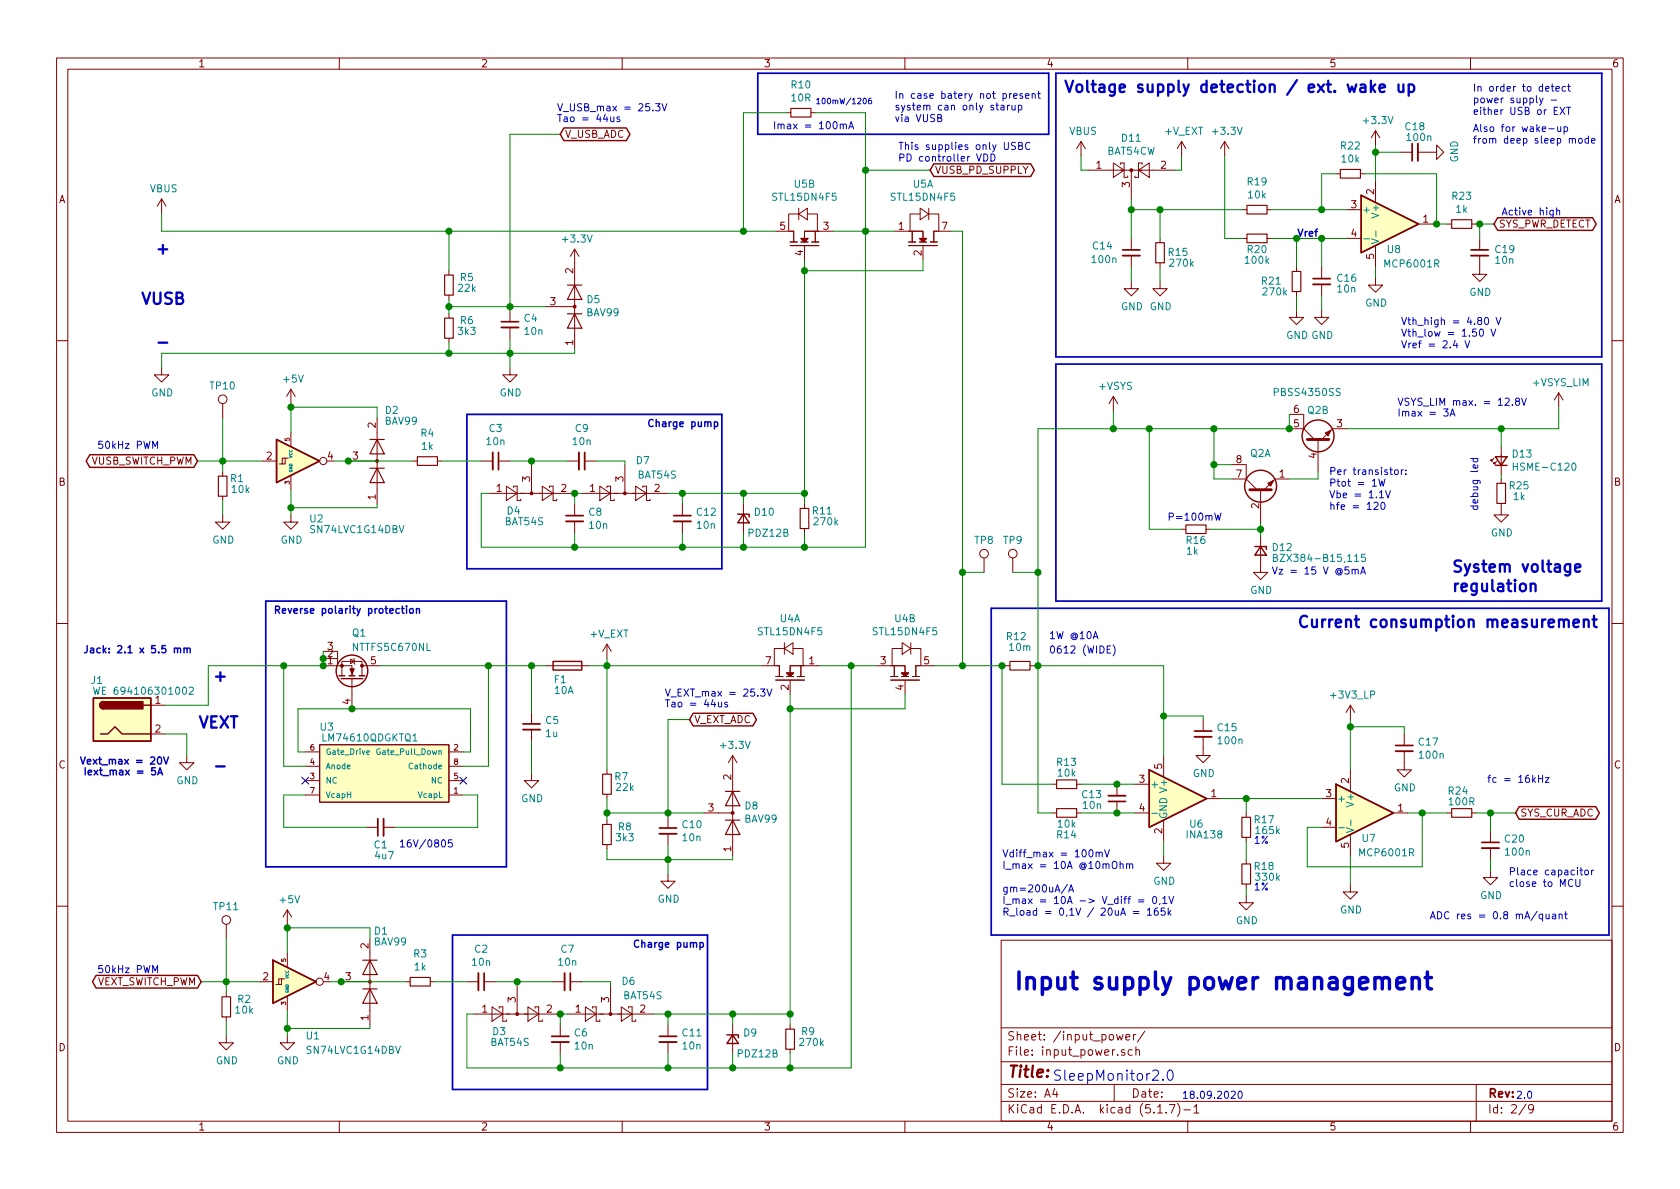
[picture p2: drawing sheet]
<svg xmlns="http://www.w3.org/2000/svg" width="297mm" height="210mm" viewBox="0 0 297 210" stroke-linecap="round" stroke-linejoin="round" font-family="sans-serif">
<g fill="none" stroke="#840000" stroke-width=".18">
<path d="M10 10.3h277v189.9h-277zM12 12.2h273v186.1h-273zM60 10.3v1.9M110 10.3v1.9M139.1 19.9h.7M143.4 19.9h.7M160 10.3v1.9M210 10.3v1.9M260 10.3v1.9M28.6 35.2l-.8 1.2M28.6 35.2v2.5M28.6 35.2l.7 1.2"/>
<path d="M141.2 37.8h-1.8v3.1M141.2 37.8l1.5-1v2.1zM141.2 36.8v2.1M142.7 37.8h1.8v3.1M162.7 37.8h-1.8v3.1M162.7 36.8l1.5 1-1.5 1.1zM164.2 37.8h1.8v3.1M164.2 36.8v2.1M191.1 25l-.7 1.3M191.1 25v2.6M191.1 25l.8 1.3M192.4 30.1h15.2"/>
<path d="M196.8 28.8l2 1.3-2 1.3zM198.1 29.1v-.3h.7v2.6h.6v-.3M200 30.1v5.1M201.3 30.1l1.9-1.3v2.6zM201.9 29.1v-.3h-.6v2.6h-.6v-.3M208.9 25l-.7 1.3M208.9 25v2.6M208.9 25l.8 1.3M216.5 25l-.7 1.3M216.5 25v2.6M216.5 25l.8 1.3M219.7 37.1h.8"/>
<path d="M224 37.1h.8M236.2 30.7h.8M238.1 37.1h2.6M240.5 30.7h.8M243.2 23.1v2.5M243.2 32v3.8M243.2 23.1l-.8 1.3M243.2 23.1l.8 1.3M247.6 26.9h2.1M250.7 26.9h3.3v-1.3l1.3 1.3-1.3 1.3v-1.3M250.8 39.6h2.6M255.9 39.6h.8"/>
<path d="M260.2 39.6h.8M79.4 47.9v.7M79.4 52.2v.8M79.4 55.5v.8M79.4 59.8v.8M90.2 54.9v2M90.2 57.9v2M96.5 54.2h5.1M101.6 44.1l-.8 1.2M101.6 44.1v17.7M101.6 44.1l.8 1.2M137.2 40.9h2.4"/>
<path d="M139.7 43.4h5.1M139.7 42.8h1.3M139.7 40.9h.6v1.9M141.6 42.8h1.3M142.2 43.5v2.5M143.5 42.8h1.3M144.1 40.9v1.9M144.8 40.9h-2.6v1.9M144.8 40.9h2.5M158.1 40.9h2.5M160.7 40.9h2.5v1.9M160.7 43.4h5"/>
<path d="M160.7 42.8h1.2M161.3 40.9v1.9M162.6 42.8h1.2M163.2 43.5v2.5M164.5 42.8h1.2M165.7 40.9h-.6v1.9M165.8 40.9h2.5M200 49.8v1.2h1.3l-1.3 1.3-1.2-1.3h1.2M200 42.2v2M200 45.2v2M205.1 49.8v1.2h1.3l-1.3 1.3-1.3-1.3h1.3M205.1 42.2v.7"/>
<path d="M205.1 46.5v.7M219.7 42.2h.8M224 42.2h.8M229.2 54.9v1.2h1.3l-1.3 1.3-1.2-1.3h1.2M229.2 47.2v.8M229.2 51.6v.7M233.7 54.9v1.2h1.2l-1.2 1.3-1.3-1.3h1.3M233.7 47.2v2.1M233.7 50.3v2M238.1 42.2h2.6M243.2 49.1v1.3h1.3l-1.3 1.3-1.3-1.3h1.3M243.2 43.4v3.8"/>
<path d="M261.6 45.2v3.3h1.3l-1.3 1.3-1.3-1.3h1.3M261.6 42.2v2M10 60.2h2M28.6 65v1.3h1.2l-1.2 1.3-1.3-1.3h1.3M39.4 71.4v2.5M51.4 68.8v2.6M51.4 76.4v2.6M51.4 68.8l-.7 1.3M51.4 68.8l.8 1.3M66.7 73.9v15.2M90.2 65v1.3h1.2l-1.2 1.3-1.3-1.3h1.3M196.8 70.1l-.7 1.3"/>
<path d="M196.8 70.1v2.5M196.8 70.1l.8 1.3M228 73.3h2.5v2.5M228 75.8h2.5M230.5 75.8l1.9 1.9M233 77.7v5.7M238.1 75.8h-2.5l-1.9 1.9M265.4 79v5.1M275.6 69.5l-.8 1.2M275.6 69.5v2.5M275.6 69.5l.8 1.2M285 60.2h2"/>
<path d="M39.4 91.1v1.2h1.2l-1.2 1.3-1.3-1.3h1.3M39.4 83.4v.8M39.4 87.8v.7M46.4 81.5h2.5M49.4 82h1v-1h-.5v1M50.4 81h.5M51.4 91.1v1.2h1.3l-1.3 1.3-1.2-1.3h1.2M51.4 84.1v2.5M61.6 81.5h5.1M73 81.5h.8M77.3 81.5h.8M85.1 81.5h2"/>
<path d="M86.4 87.2h15.2M88.1 81.5h2.1M89.5 86l1.9 1.2-1.9 1.3zM90.8 86.2v-.2h.6v2.5h.7v-.2M94 82.2v5M95.9 86l1.9 1.2-1.9 1.3zM97.2 86.2v-.2h.6v2.5h.6v-.2M100.3 81.5h2.1M101.6 89.1v2.1M101.6 92.2v2M102.9 87.2h15.2M103.4 81.5h2"/>
<path d="M106 86l1.9 1.2-1.9 1.3zM107.3 86.2v-.2h.6v2.5h.7v-.2M110.5 82.2v5M112.4 86l1.9 1.2-1.9 1.3zM113.7 86.2v-.2h.6v2.5h.6v-.2M120.6 89.1v2.1M120.6 92.2v2M131.4 89.1v5.1M142.2 89.1v.8M142.2 93.5v.7M174 98.7v2.5M179.1 98.7v2.5"/>
<path d="M208.9 93.6h.8M213.2 93.6h.8M217.8 82.2h2.5v2.5M217.8 84.7h2.5M220.3 84.7l1.9 1.9M222.9 94.9v6.3h1.3l-1.3 1.3-1.3-1.3h1.3M222.9 86.6v5.7M228 84.7h-2.6l-1.9 1.9M264.2 81l-.5 .5v-.2v.2h.2M264.7 81.5l-.5 .5v-.2v.2h.2M265.4 89v2.1h1.3l-1.3 1.2-1.2-1.2h1.2M265.4 84.7v.8"/>
<path d="M10 110.3h2M57.1 117.7h2.6M57.1 115.2h2.6v2.5M57.1 116.5h2.6M59.7 117.7h2.5v1.8M60.5 119.5v-2.5h3.5v2.5M62 116.6l.6 .4-.6 .3zM62.5 116.5l.1 .1v.7l.2 .2M64 117.7h3.3M96.5 117.7h7.6M107.3 113.9l-.7 1.3M107.3 113.9v2.6"/>
<path d="M107.3 113.9l.8 1.3M134.6 117.7h2.5M137.2 119.6h1.2M137.2 117.7h.6v1.9M138.7 114.7h-1.8v3M138.7 114.7l1.5-1v2zM138.7 113.7v2M139.1 119.6h1.2M140.2 114.7h1.8v3M141 119.6h1.2M141.6 117.7v1.9M142.2 117.7h-2.5v1.9"/>
<path d="M142.3 117.7h2.5M154.9 117.7h2.5M157.5 117.7h2.5v1.9M157.5 119.6h1.2M158.1 117.7v1.9M159.4 119.6h1.3M159.5 114.7h-1.8v3M159.5 113.7l1.5 1-1.5 1zM161 114.7h1.8v3M161 113.7v2M161.3 119.6h1.3M162.6 117.7h-.7v1.9"/>
<path d="M162.6 117.7h2.5M177.8 117.7h.8M182.1 117.7h.8M285 110.3h2M26.7 124.7h2.5M26.7 129.8h2.5M33 133.6v1.3h1.3l-1.3 1.2-1.3-1.2h1.3M54 133h2.5M54 138h2.5M54 135.5h2.5M56.5 131.7h22.9v10.2h-22.9zM62.2 120v5.3"/>
<path d="M79.4 133h2.5M79.4 138h2.5M79.4 135.5h2.5M94 136.8v1.2h1.2l-1.2 1.3-1.3-1.3h1.3M94 126v2M94 129v2.1M107.3 136.1v.8M129.5 133.6v17.8M129.5 133.6l-.7 1.3M129.5 133.6l.8 1.3M137.2 120.3h5M139.7 120.3v2.5"/>
<path d="M157.5 120.3h5.1M160 120.3v2.5M186.1 138.7h.7M190.4 138.7h.7M197.5 138.7v2M200.7 138.7h2.5M205.7 133.6v3.8M212.7 130.3v3.3h1.3l-1.3 1.3-1.2-1.3h1.2M212.7 127.2v2.1M238.8 124.7v2.5M238.8 136.1v3.8M238.8 124.7l-.8 1.3"/>
<path d="M238.8 124.7l.7 1.3M248.3 132.8v3.3h1.3l-1.3 1.3-1.3-1.3h1.3M248.3 129.8v2M54 140.6h2.5M64.8 146.3h2M67.8 146.3h2M79.4 140.6h2.5M107.3 140.5v.7M107.3 145v.8M107.3 149.3v.8M118.1 154.6v1.2h1.3l-1.3 1.3-1.3-1.3h1.3M118.1 144.4v2"/>
<path d="M118.1 147.4v2.1M124.5 143.8h5M186.1 143.8h.7M190.4 143.8h.7M197.5 141.7v2.1M200.7 143.8h2.5M205.7 151.4v1.2h1.3l-1.3 1.3-1.2-1.3h1.2M205.7 145v3.8M213.4 141.2h2.5M220.3 158.4v1.2h1.3l-1.3 1.3-1.2-1.3h1.2M220.3 143.8v.7M220.3 148.1v.7"/>
<path d="M220.3 152v.8M220.3 156.3v.8M233.7 146.3h2.5M233.7 141.2h2.5M238.8 156.5v1.2h1.2l-1.2 1.3-1.3-1.3h1.3M238.8 147.6v3.8M246.4 143.8h2.5M255.9 143.8h.8M260.2 143.8h.8M263.5 153.9v1.3h1.3l-1.3 1.3-1.2-1.3h1.2M263.5 146.9v2.1M263.5 150v2"/>
<path d="M10 160.2h2M40 163.4v2.6M40 175.5v.8M40 179.8v.8M45.7 173.6h2.6M48.8 174.1h1v-1h-.5v1M49.8 173.1h.5M50.8 160.9l-.8 1.3M50.8 160.9v2.5M50.8 168.5v2.6M50.8 176.1v2.6M50.8 160.9l.8 1.3"/>
<path d="M60.3 173.6h5.1M65.4 166v15.2M71.8 173.6h.7M76.1 173.6h.7M82.5 173.6h2.1M83.8 179.3h15.3M85.6 173.6h2M87 178l1.9 1.3-1.9 1.3zM88.3 178.3v-.3h.6v2.6h.6v-.3M91.4 174.2v5.1M93.3 178l1.9 1.3-1.9 1.3zM94.6 178.3v-.3h.6v2.6h.7v-.3"/>
<path d="M97.8 173.6h2M100.3 179.3h15.3M100.8 173.6h2.1M103.5 178l1.9 1.3-1.9 1.3zM104.8 178.3v-.3h.6v2.6h.6v-.3M107.9 174.2v5.1M109.9 178l1.9 1.3-1.9 1.3zM111.1 178.3v-.3h.7v2.6h.6v-.3M177 166.3h108v32h-108zM285 160.2h2M40 183.1v1.3h1.3l-1.3 1.3-1.3-1.3h1.3M50.8 183.1v1.3h1.3l-1.3 1.3-1.3-1.3h1.3"/>
<path d="M60 198.3v1.9M99.1 181.2v2.1M99.1 184.3v2M110 198.3v1.9M118.1 181.2v2.1M118.1 184.3v2M129.5 181.2v5.1M139.7 181.2v.8M139.7 185.5v.8M160 198.3v1.9M177 194.8h108M177 191.8h108"/>
<path d="M177 187.8h108M177 181.8h108M186.5 192.5l-.4 1h1M186.8 193v1M197 191.8v3M197.4 182.9l.3 1 .3-.7 .3 .7 .3-1M198.8 185.7l-.3-.1-.2 .2v.2l.5 .2v.3h-.5M199.1 183.4l.7-.1-.1-.3-.4-.1-.2 .2v.7h.6M200.2 185.7l-.4-.1-.3 .3v.6l.3 .1 .4-.1M200.4 182.9v1M200.8 185.7l.2-.1 .4 .1 .1 .9M200.8 182.9l-.4 .3"/>
<path d="M200.8 185.1v1.5M202.4 182.3l-1.3 2M204.7 196.8h.8M206.2 196.7v.1M206.8 195.3h.9l-.6 1.5M208.2 195.1a1.71 1.71 0 0 1 0 2.3M209.3 196.3h1.2M210 198.3v1.9M211.1 195.8l.4-.5v1.5M211.1 196.8h.9M260 198.3v1.9M261 191.8v6.5"/>
<path d="M269.8 195.2l-1.2 2M271.1 196l-.3 .3-.4-.1-.1-.2v-.4l.1-.2 .4-.1 .2 .2a1.19 1.19 0 0 1-.2 1.2l-.4 .1"/>
<circle cx="39.4" cy="70.6" r=".76"/>
<circle cx="57.1" cy="81.5" r=".63"/>
<circle cx="174" cy="97.9" r=".76"/>
<circle cx="179.1" cy="97.9" r=".76"/>
<circle cx="40" cy="162.7" r=".76"/>
<circle cx="56.5" cy="173.6" r=".63"/>
</g>
<g fill="#ffffc2" stroke="#ffffc2" stroke-width=".18">
<path d="M240.7 34.5l10.1 5.1-10.1 5.1z"/>
<path d="M48.9 77.7l7.6 3.8-7.6 3.8z"/>
<path d="M16.5 123.4h10.2v7.7h-10.2z"/>
<path d="M236.2 138.7l10.2 5.1-10.2 5z"/>
<path d="M203.2 136.1l10.2 5.1-10.2 5.1z"/>
<path d="M48.3 169.8l7.6 3.8-7.6 3.8z"/>
<path d="M56.5 131.7h22.9v10.2h-22.9z"/>
</g>
<g fill="none" stroke="#840000" stroke-width=".25">
<path d="M99.7 22.6h11l.7 1.1-.7 1.2h-11l-.6-1.2zM165.1 29h17.1l.7 1.1-.7 1.1h-17.1l-.6-1.1zM240.7 34.5l10.1 5.1-10.1 5.1zM264.8 38.5h16.8l.6 1.1-.6 1.1h-16.8l-.6-1.1zM48.9 77.7l7.6 3.8-7.6 3.8zM15.9 80.4h18.4l.6 1.1-.6 1.1h-18.4l-.7-1.1zM130.4 90.9h2.1v.5M131.4 90.9l1.1 1.6h-2.1zM221.9 96.6h2v.5M222.9 96.6l1 1.6h-2zM264.4 80.8h2l-1 1.5zM264.4 82.3h2"/>
<path d="M59.9 119.5h1.1M61.7 119.5h1M63.5 119.5h1M97.8 117h5.1v1.5h-5.1zM16.5 123.4h10.2v7.7h-10.2zM17.8 129.8h1.2l1.3-1.3 1.3 1.3h5.1M18.3 124.1a.63 .63 0 0 0-.6 .6 .63 .63 0 0 0 .6 .6M25.4 124.7h1.3M60.3 120h3.8M122.6 126.1h10.5l.7 1.1-.7 1.2h-10.5l-.7-1.2zM203.2 136.1l10.2 5.1-10.2 5.1zM236.2 138.7l10.2 5.1-10.2 5z"/>
<path d="M268.6 142.6h13.5l.7 1.2-.7 1.1h-13.5l-.6-1.1zM17 172.5h17.9l.7 1.1-.7 1.1h-17.9l-.6-1.1zM48.3 169.8l7.6 3.8-7.6 3.8zM128.5 183h2.1v.5M129.5 183l1.1 1.5h-2.1z"/>
<circle cx="233" cy="77.1" r="2.82"/>
<circle cx="222.9" cy="86" r="2.82"/>
<circle cx="62.2" cy="118.6" r="2.79"/>
</g>
<g fill="none" stroke="#008484" stroke-width=".18">
<path d="M241.1 42.2h1M242.5 42.2l1.3 .5-1.3 .4M243.3 40.9v.9M225.1 98.6h.6l.1-.2v-.3l-.7-.1v1.3h.6l.1-.1 .1-.3-.3-.3M241.4 98h-.6l-.1 .6 .2-.1 .5 .1v.6l-.2 .1-.5-.1M267.6 81.9v1.3M267.6 82.5h.7M278 82l.2-.1a.67 .67 0 0 1 .5 .6 .67 .67 0 0 1-.5 .7l-.2-.3-.1-.2zM16.5 121.5l.3 1.3 .3-.9 .2 .9 .3-1.3M33.5 121.6l.4-.1 .2 .1 .1 .3-.1 .2-.7 .7h.8M64.8 133.1l.5-.1v-.2l-.3-.1-.2 .2 .1 .5h.4M67.2 132.5a.46 .46 0 0 0-.6 .4 .46 .46 0 0 0 .6 .4v-.3h-.1"/>
<path d="M73 131h.7M203.7 143.8h1M236.7 146.4h1M238 146.4l1.3 .4-1.3 .4M238.8 145v1"/>
</g>
<g fill="none" stroke="#840000" stroke-width=".33">
<path d="M250.7 25.4v3M88.6 57.9h3.1M198.5 45.2h3M232.2 50.3h3M260.1 45.2h3M87.1 80v3.1M100.1 92.2h3M102.4 80v3.1M119.1 92.2h3.1M92.5 129h3M211.2 130.3h3M246.8 132.8h3"/>
<path d="M67.8 144.8v3M116.6 147.4h3M196 140.7h3M262 150h3M84.6 172.1v3M99.8 172.1v3M97.5 184.3h3.1M116.6 184.3h3"/>
</g>
<g fill="none" stroke="#840000" stroke-width=".3">
<path d="M249.7 25.4v3M88.6 56.9h3.1M198.5 44.2h3M232.2 49.3h3M260.1 44.2h3M88.1 80v3.1M100.1 91.2h3M103.4 80v3.1M119.1 91.2h3.1M92.5 128h3M211.2 129.3h3M246.8 131.8h3"/>
<path d="M66.8 144.8v3M116.6 146.4h3M196 141.7h3M262 149h3M85.6 172.1v3M100.8 172.1v3M97.5 183.3h3.1M116.6 183.3h3"/>
</g>
<g fill="none" stroke="#840000" stroke-width=".2">
<path d="M139.8 19.2h3.6v1.5h-3.6zM220.5 36.3h3.5v1.5h-3.5zM237 30h3.5v1.5h-3.5zM256.7 38.9h3.5v1.5h-3.5zM78.6 48.6h1.5v3.6h-1.5zM78.6 56.3h1.5v3.5h-1.5zM100.3 55.5h2.6M100.3 50.4h2.6M101.6 55.5l1.3 2.5h-2.6zM101.6 50.4l1.3 2.6h-2.6zM204.3 42.9h1.6v3.6h-1.6zM220.5 41.4h3.5v1.5h-3.5z"/>
<path d="M228.5 48h1.5v3.6h-1.5zM65.4 77.7h2.5M66.7 77.7l1.2 2.6h-2.5zM38.6 84.2h1.5v3.6h-1.5zM65.4 82.8h2.5M66.7 82.8l1.2 2.5h-2.5zM73.8 80.8h3.5v1.5h-3.5zM141.5 89.9h1.5v3.6h-1.5zM209.7 92.8h3.5v1.6h-3.5zM264.7 85.5h1.5v3.5h-1.5zM178.6 117h3.5v1.5h-3.5zM106.6 136.9h1.5v3.6h-1.5z"/>
<path d="M128.3 139.9h2.5M129.5 139.9l1.3 2.6h-2.5zM186.8 137.9h3.6v1.5h-3.6zM106.6 145.8h1.5v3.5h-1.5zM128.3 145h2.5M129.5 145l1.3 2.6h-2.5zM186.8 143h3.6v1.5h-3.6zM219.6 152.8h1.5v3.5h-1.5zM219.6 144.5h1.5v3.6h-1.5zM256.7 143h3.5v1.5h-3.5zM39.2 176.3h1.6v3.5h-1.6zM64.1 174.9h2.6"/>
<path d="M64.1 169.8h2.6M65.4 174.9l1.3 2.5h-2.6zM65.4 169.8l1.3 2.5h-2.6zM72.5 172.8h3.6v1.6h-3.6zM138.9 182h1.6v3.5h-1.6z"/>
</g>
<g fill="#840000" stroke="#840000" stroke-width=".25">
<path d="M17.8 124.3l.5-.2v1.2a.64 .64 0 0 1-.6-.3 .64 .64 0 0 1 .1-.7z"/>
<path d="M18.3 124.1h7v1.2h-7z"/>
</g>
<g fill="#840000" stroke="#840000" stroke-width=".18">
<path d="M139.1 119h1.2l-.6 .6z"/>
<path d="M159.4 119h1.3l-.7 .6z"/>
<path d="M234.3 76.6l1-.5-.5 1z"/>
<path d="M224.2 85.5l1-.5-.5 1z"/>
<path d="M61.9 118.3h.7l-.3 1z"/>
<path d="M141.6 42.2h1.3l-.7 .6z"/>
<path d="M162.6 42.2h1.2l-.6 .6z"/>
<circle cx="200" cy="30.1" r=".25"/>
<circle cx="129.5" cy="143.8" r=".25"/>
<circle cx="110.5" cy="87.2" r=".25"/>
<circle cx="91.4" cy="179.3" r=".25"/>
<circle cx="107.9" cy="179.3" r=".25"/>
<circle cx="66.7" cy="81.5" r=".25"/>
<circle cx="65.4" cy="173.6" r=".25"/>
<circle cx="94" cy="87.2" r=".25"/>
<circle cx="101.6" cy="54.2" r=".25"/>
<circle cx="60.5" cy="117.7" r=".25"/>
<circle cx="64" cy="117.7" r=".25"/>
</g>
<path d="M231.1 77.7h3.8M221 86.6h3.8" fill="none" stroke="#840000" stroke-width=".51"/>
<path d="M134 12.9h51.4v10.8h-51.4zM186.7 12.9h96.5v50.2h-96.5zM82.5 73.3h45.1v27.3h-45.1zM186.7 64.4h96.5v41.9h-96.5zM47 106.3h42.5v47h-42.5zM175.3 107.6h109.2v57.7h-109.2zM80 165.3h45.1v27.4h-45.1z" fill="none" stroke="#0000c2" stroke-width=".3"/>
<g fill="none" stroke="#008400" stroke-width=".18">
<path d="M139.1 19.9h-7.7v21M144.1 19.9h8.9v76.9h-67.9v-9.6h1.3M28.6 37.7v3.2h108.6M99.1 23.7h-8.9v31.2M153 30.1h11.5M191.1 27.6v2.5h1.3M200 35.2v7M200 37.1h19.7M205.1 37.1v5.1M208.9 27.6v2.5h-1.3M216.5 27.6v14.6h3.2M224.8 37.1h13.3"/>
<path d="M236.2 30.7h-2.5v6.4M241.3 30.7h12.7v8.9M243.2 26.9h4.4M243.2 25.6v6.4M253.4 39.6h2.5M261 39.6h3.2M261.6 39.6v2.6M79.4 54.2h17.1M79.4 40.9v7M79.4 53v2.5M90.2 59.9v5.1M142.2 46v43.1"/>
<path d="M147.3 40.9h10.8M163.2 46v1.9h-21M168.3 40.9h1.9v76.8M200 47.2v2.6M205.1 47.2v2.6M224.8 42.2h13.3M229.2 42.2v5M229.2 52.3v2.6M233.7 42.2v5M233.7 52.3v2.6M243.2 47.2v1.9M39.4 73.9v9.5"/>
<path d="M51.4 71.4v5M51.4 72h15.3v1.9M79.4 60.6v1.9M101.6 61.8v.7h-73v2.5M196.8 72.6v3.2M203.2 75.8v17.8h5.7M214.6 75.8v8.9h3.2M228 73.3v2.5h-44.5v68h2.6M265.4 75.8v3.2M275.6 72v3.8h-37.5M34.9 81.5h11.5M39.4 88.5v2.6"/>
<path d="M51.4 86.6v4.5M59.1 81.5h13.9M66.7 89.1v.7h-15.3M78.1 81.5h7M90.2 81.5h10.1M94 81.5v.7M101.6 94.2v2.6M102.9 87.2h-1.3v1.9M105.4 81.5h5.1v.7M118.1 87.2h24.1M120.6 87.2v1.9M120.6 94.2v2.6"/>
<path d="M131.4 87.2v1.9M131.4 94.2v2.6M142.2 94.2v2.6M214 93.6h8.9M214.6 82.2h3.2M222.9 92.3v2.6M233 83.4v1.3h-5M265.4 84.1v.6M50.2 117.7v17.8h3.8M57.1 115.2v2.5h-20.3v7h-7.6M67.3 117.7h29.2M86.4 117.7v17.8h-4.5"/>
<path d="M94 117.7v8.3M104.1 117.7h30.5M107.3 116.5v19.6M144.8 117.7h10.1M150.5 117.7v71.1h-68v-9.5h1.3M165.1 117.7h12.7M170.2 101.2h3.8M177.2 117.7v21h8.9M179.1 101.2h4.4M182.9 117.7h22.8v15.9M29.2 129.8h3.8v3.8M54 133h-1.3v-7.7h30.5v7.7h-1.3"/>
<path d="M94 131.1v5.7M121.9 127.2h-3.8v17.2M139.7 122.8v58.4M160 122.8v2.5h-20.3M191.1 138.7h9.6M205.7 126.6h7v.6M238.8 128.5h9.5v1.3M238.8 127.2v8.9M54 140.6h-3.8v5.7h14.6M81.9 140.6h2.6v5.7h-14.7M107.3 143.8h17.2M107.3 141.2v3.8"/>
<path d="M107.3 150.1v1.9h22.2v-.6M118.1 149.5v5.1M191.1 143.8h9.6M205.7 148.8v2.6M215.9 141.2h17.8M220.3 141.2v2.6M220.3 148.8v3.2M220.3 157.1v1.3M238.8 151.4v5.1M248.9 143.8h7M251.5 143.8v9.5h-20.4v-7h2.6M261 143.8h7"/>
<path d="M263.5 143.8v3.1M263.5 152v1.9M35.6 173.6h10.1M40 166v9.5M50.8 163.4v5.1M50.8 178.7v4.4M50.8 164.1h14.6v1.9M58.4 173.6h13.4M76.8 173.6h5.7M87.6 173.6h10.2M91.4 173.6v.6M100.3 179.3h-1.2v1.9"/>
<path d="M102.9 173.6h5v.6M115.6 179.3h24.1M118.1 179.3v1.9M129.5 179.3v1.9M40 180.6v2.5M65.4 181.2v.7h-14.6M99.1 186.3v2.5M118.1 186.3v2.5M129.5 186.3v2.5M139.7 186.3v2.5"/>
</g>
<g fill="none" stroke="#0000c2" stroke-width=".18">
<path d="M115.9 18.3h.8l-.4 .5 .3 .1v.6l-.1 .1-.6-.1M117 18.3l.5 1.3 .4-1.3M152.7 17.4h.1a.53 .53 0 0 1 .4 .5 .53 .53 0 0 1-.4 .5l-.2-.4zM154 17.4h-.2l-.2 .2-.1 .6 .2 .2 .4-.1-.1-.5h-.4l-.1 .1M177 18.7h.5v.8M177.5 18.9l-.4 .1-.2 .1 .1 .3h.5M178.1 18.6v.9M178.5 18.6l-.4 .2M178.9 18.6l.1 .8 .3 .1 .2-.2M179.2 17l.6-.1v-.3h-.4l-.2 .1 .1 .6h.5M179.5 18.6v.9M180.1 18.7l.3-.1 .3 .2-.2 .6h-.4"/>
<path d="M180.1 18.6v1.3M180.8 16.6h-.3l-.2 .1 .1 .2 .4 .1v.3h-.5M181.3 17l.6-.1v-.3h-.4l-.2 .1 .1 .6h.5M182.5 16.7l.2-.1h.3v.8M182.5 16.6v.8M183.5 16.6h.4M183.6 16.1v1.1l.3 .2M272.2 17.3l.3 .9M272.8 17.3l-.4 1.2-.2 .1M274.3 15.3h.5M274.3 17.7h.9M274.4 14.9v1l.4 .2"/>
<path d="M275.1 15.7l.6-.1v-.3h-.4l-.2 .2 .1 .6h.5M275.8 19l.9 1.2M276.7 19l-.9 1.2M276.8 15.3h-.4l-.2 .2 .1 .6h.5M277 19h.7M277.2 15.3h.4M277.3 14.9v1l.3 .2M277.3 19v1.2M108 20.7l.1 .8h.3l.1-.1M108.5 20.7v.8M109.6 20.7h-.4l-.1 .1v.2l.5 .2v.3h-.5M137 21.5v1.3"/>
<path d="M137.6 22.1l.1-.2 .3 .1 .1 .8M137.6 21.9v.9M138.1 22.1l.2-.2 .3 .1v.8M165.8 20.8h.5l.2-.2-.1-.2-.6-.2v1.3h.5l.2-.1v-.3l-.3-.3M173.9 27.2a.64 .64 0 0 1 .8 .7 .64 .64 0 0 1-.8 .6zM175.2 27.2a.64 .64 0 0 1 .7 .7 .64 .64 0 0 1-.7 .6zM179.6 25.2h-.5l-.2 .1v.4l.6 .3 .1 .2-.3 .2h-.5M180.1 25.8l.5-.1 .2-.2-.1-.2-.6-.1v1.2h.5l.2-.1v-.3l-.3-.2M182.1 25.3a.6 .6 0 0 0-.8 .4 .6 .6 0 0 0 .6 .7l.2-.1M273.8 22.8h1M274.6 37.2v1.1l-.2 .1h-.3M274.6 37.2h-.3l-.3 .2 .1 .6h.5"/>
<path d="M275.2 37.3l.2-.1h.3l.1 .8M275.2 36.7v1.3M275.4 22.4l.1 .8 .3 .1 .1-.2M275.9 22.4v.9M276.6 22.5l.3-.1 .3 .3-.2 .5h-.4M276.6 22.4v1.3M278 24.7l.2-.2h.3l.1 .8M279.2 24.5h.3l.2 .1v.7h-.4l-.2-.2zM280.8 24.5h-.3l-.3 .2 .2 .6h.4M280.8 24v1.3M281.4 24.9l.6-.1-.1-.3h-.3l-.2 .2 .1 .6h.4M261.7 58.3l.2-.1a.69 .69 0 0 1 .4 .6 .69 .69 0 0 1-.4 .7l-.3-.3v-.2z"/>
<path d="M262.6 56.3l.2-.2a.67 .67 0 0 1 .4 .7 .67 .67 0 0 1-.4 .6l-.3-.5zM263.6 58.2l.4 1.3 .5-1.3M264.5 56.1l.4 1.3 .5-1.3M27 79.3v-1.3l.4 .9 .5-.9v1.3M255.2 72.3h.8l-.4 .5 .4 .1v.6l-.2 .1-.6-.1M256.4 73.6l.4-1.3 .5 1.3M256.5 73.2h.6M257.3 60.2l-.3 .9h.8M259 60.2l.4 1.3 .5-1.3M267.4 71.5v.2M268.2 71l-.2-.2v-.3l.2-.1 .4 .1 .1 .2-.1 .1-.5 .2-.2 .2v.2l.3 .3 .4-.1 .1-.2v-.2l-.3-.2M269 70.4l.4 1.3 .5-1.3"/>
<path d="M214.8 90.7l.3 1.3 .2-.9 .3 .9 .3-1.3M242.6 86h.8M242.9 88.9l.5-.1 .2 .1 .1 .3-.1 .2-.7 .7h.8M243.8 84.7l.3 1.3 .2-.9 .3 .9 .3-1.3M243.9 88h.7M244.3 88.9l.1-.1a.67 .67 0 0 1 .5 .7 .67 .67 0 0 1-.5 .6l-.2-.2-.1-.3zM245 86.8l.4 1.2 .4-1.2M246.7 83.1h.3l.2 .1-.1 .7h-.3l-.2-.2zM247.8 83.1v.8M248.1 83.1l-.3 .2M248.6 83.8v.1M248.6 83.1v.2"/>
<path d="M260 81.1h1.3M260.5 81.1v.4l.2 .2 .5-.1v-.5M193.3 112.9l.4-1.2 .4 1.2M195.8 114.8h.4M196.4 114.2h-.6v1.3h.6M196.8 114a1.47 1.47 0 0 1 0 2M239.1 100.8l.1-.1h.3l.1 .8M239.1 100.7v.8M239.6 100.9l.2-.2h.3l.1 .8M240.6 101.5l.4-1.3 .4 1.3M240.7 101.2h.6M127 124.2l.1 .8h.3l.2-.1"/>
<path d="M127.6 124.2v.8M128.6 124.2h-.3l-.2 .2 .1 .1 .4 .2v.3h-.5M134.5 121.8h.8l-.5 .5 .4 .1v.6l-.2 .1-.5-.1M135.6 121.8l.4 1.3 .5-1.3M272 137.1v1.2M272 137.7h.7M272.7 137.1v1.2M273.2 137.5h.7l-.7 .8h.7M78.2 148.6l.2-.1a.69 .69 0 0 1 .4 .6 .69 .69 0 0 1-.4 .7l-.3-.3v-.2zM79.9 148.5h-.6l-.1 .6 .3-.1 .4 .1v.6l-.2 .1-.5-.1M188.7 156.4l-1.1 1.6M189 157.7l.4-1.2 .4 1.2"/>
<path d="M189.1 157.4h.6M192.7 150.4l.1-.1a.69 .69 0 0 1 .5 .6 .69 .69 0 0 1-.5 .6l-.2-.2-.1-.3zM193.8 150.8l.2-.1h.3v.8M193.8 150.7v.8M194.3 150.9l.2-.2h.3l.1 .8M195.3 150.3l.4 1.2 .5-1.2M196.7 152.5a.45 .45 0 0 1 .7 0 .88 .88 0 0 1-.2 1.1l-.4-.1a1.07 1.07 0 0 1-.1-1zM198 152.9l.2-.2 .3 .1 .1 .8M198 152.3v1.3M199.2 152.9l.2-.2 .3 .1v.8M199.2 152.7v.9M199.7 152.9l.2-.2 .3 .1 .1 .8"/>
<path d="M201.3 159.1h1M201.3 159.5h1M203.9 158.6l.2-.1a.69 .69 0 0 1 .4 .7 .69 .69 0 0 1-.4 .6l-.3-.2v-.3zM205.1 159.7l-.1 .3M205.6 158.9l.3-.4v1.3M205.6 159.8h.7M206.7 158.5l.4 1.3 .4-1.3M278.1 155.6a.6 .6 0 0 0-.9 .4 .6 .6 0 0 0 .6 .8l.3-.2M278.6 155.5v1l.3 .3 .3-.1 .1-.2v-1M279.3 153.9h.5M279.5 153.4v1.1l.3 .2M280.2 154l.2-.1h.3l.1 .2-.1 .6h-.3l-.2-.1z"/>
<path d="M281.4 153.9v.8M281.8 153.9h-.3l-.1 .2M27 172v-1.3l.4 .9 .5-.9v1.3M200.4 161.2h1M200.4 161.5h1M202.9 160.9l.3-.3v1.2M202.9 161.8h.7M204.7 160.6h-.4a.87 .87 0 0 0 0 1.2l.4-.1v-.5l-.4-.1-.2 .2M205.9 160.6h-.5l-.1 .6 .5-.1 .2 .2v.3l-.2 .2-.5-.1M206.6 160.6v1.2M206.7 161.4l.3 .4M207 161l-.4 .5"/>
<path d="M272.7 161.7l-.3-.1-.3 .3 .2 .5h.4M272.7 161.6v1.3M273.4 161.6v.8l.3 .1 .2-.1M273.9 161.6v.9M274.5 161.7h.5l.1 .8M275.1 161.9l-.5 .1-.2 .2 .1 .2h.6M275.7 161.8l.1-.2 .3 .1 .1 .8M275.7 161.6v.9M276.6 161.6h.5M276.8 161.2v1.1l.3 .2M205.6 190.8v.2M206.6 189.4a.44 .44 0 0 1 .4-.2 .44 .44 0 0 1 .3 .4 1.02 1.02 0 0 1-.3 1.4h-.3a1.34 1.34 0 0 1-.1-1.6z"/>
<path d="M217.7 193.1l.5-.1 .2 .1v.2v.2l-.8 .7h.8M219 193.1l.2-.1a.67 .67 0 0 1 .5 .6 .67 .67 0 0 1-.5 .6l-.3-.2v-.3z"/>
</g>
<g fill="none" stroke="#0000c2" stroke-width=".25">
<path d="M126.3 74.6h.4l.2 .2-.1 .6h-.5M126.3 74.6v1.3M30.8 114.7l.2-.1h.3l.1 .8M30.8 114.6v.8M31.4 114.8l.2-.2h.3v.8M32.5 114.7l.2-.1h.3l.1 .8M32.5 114.6v.8M33.1 114.8l.2-.2h.3v.8M71.9 107.2v.1M71.9 107.6v.9M72.5 107.7l.3-.1 .2 .1v.7l-.3 .1-.3-.3zM73.6 107.7l.2-.1 .3 .1 .1 .8"/>
<path d="M73.6 107.6v.9M27.5 135.8h-.7v.6l.2-.2 .4 .1 .1 .6-.2 .1-.5-.1M27.9 137l.4-1.2 .4 1.2M28 134l.1-.1a.67 .67 0 0 1 .5 .6 .67 .67 0 0 1-.5 .6l-.3-.5zM28 136.7h.6M28.9 133.9l.5 1.2 .4-1.2M123.8 166.7h.3l.3 .2-.1 .6h-.5M123.8 166.7v1.2"/>
</g>
<g fill="none" stroke="#0000c2" stroke-width=".41">
<path d="M240.6 15l.2-.1 .6 .1v1.3M241.4 15.4l-.6 .1a.39 .39 0 0 0-.3 .4 .39 .39 0 0 0 .3 .4l.6-.1M242.4 14.3v2M242.6 15.5l.6 .8M243.2 14.9l-.8 .8M243.9 15.6l1-.2-.1-.4-.6-.1-.3 .3 .1 1 .2 .1 .6-.1M247.3 14.9l.1 1.3a.53 .53 0 0 0 .7-.1M248.1 14.9v1.4M249.1 15l.6-.1 .3 .4v.6l-.2 .3-.1 .1-.6-.1M249.1 14.9v2M28 60.6h1.6M270.6 103.4a.5 .5 0 0 1 .9 .1v1"/>
<path d="M278.2 110.2l1-.2-.1-.4-.6-.1-.3 .3 .1 1 .2 .1 .6-.1M278.5 100.4l.9-.2-.1-.3-.5-.1-.3 .2 .1 1 .2 .1 .5-.1M280 109.7a.52 .52 0 0 1 .8-.1l.1 1.3M280 109.5v1.4M281.6 109.5h.7M281.8 108.9v1.7l.1 .2 .4 .1M38.2 135.5h1.5"/>
</g>
<path d="M244.4 173.3a.7 .7 0 0 1 1.1-.3l.2 .3v1.6M247 173.9l1.4-.3-.2-.6-.2-.1h-.6l-.3 .1-.1 .3v1.1l.1 .3 .3 .2h.6l.2-.2M249.7 173.1a.74 .74 0 0 1 1.3 .2v1.6M249.7 172.9v2M252 172.9h1.1M252.4 171.9v2.5l.1 .3 .6 .2" fill="none" stroke="#0000c2" stroke-width=".61"/>
<g fill="#008400" stroke="#008400" stroke-width=".25">
<circle cx="129.5" cy="188.8" r=".51"/>
<circle cx="118.1" cy="179.3" r=".51"/>
<circle cx="229.2" cy="42.2" r=".51"/>
<circle cx="261.6" cy="39.6" r=".51"/>
<circle cx="50.8" cy="164.1" r=".51"/>
<circle cx="50.8" cy="181.9" r=".51"/>
<circle cx="196.9" cy="75.8" r=".51"/>
<circle cx="129.5" cy="179.3" r=".51"/>
<circle cx="118.1" cy="188.8" r=".51"/>
<circle cx="139.7" cy="188.8" r=".51"/>
<circle cx="99.1" cy="188.8" r=".51"/>
<circle cx="139.7" cy="179.3" r=".51"/>
<circle cx="200" cy="37.1" r=".51"/>
<circle cx="142.2" cy="96.8" r=".51"/>
<circle cx="153" cy="40.9" r=".51"/>
<circle cx="94" cy="81.5" r=".51"/>
<circle cx="170.2" cy="101.2" r=".51"/>
<circle cx="39.4" cy="81.5" r=".51"/>
<circle cx="142.2" cy="47.9" r=".51"/>
<circle cx="183.5" cy="101.2" r=".51"/>
<circle cx="120.7" cy="87.2" r=".51"/>
<circle cx="120.7" cy="96.8" r=".51"/>
<circle cx="142.2" cy="87.2" r=".51"/>
<circle cx="40" cy="173.6" r=".51"/>
<circle cx="205.1" cy="37.1" r=".51"/>
<circle cx="131.4" cy="87.2" r=".51"/>
<circle cx="131.4" cy="96.8" r=".51"/>
<circle cx="51.4" cy="89.8" r=".51"/>
<circle cx="51.4" cy="72" r=".51"/>
<circle cx="233.7" cy="42.2" r=".51"/>
<circle cx="101.6" cy="96.8" r=".51"/>
<circle cx="91.4" cy="173.6" r=".51"/>
<circle cx="254" cy="39.6" r=".51"/>
<circle cx="57.2" cy="116.5" r=".51"/>
<circle cx="57.2" cy="117.7" r=".51"/>
<circle cx="251.5" cy="143.8" r=".51"/>
<circle cx="238.8" cy="128.5" r=".51"/>
<circle cx="220.3" cy="141.2" r=".51"/>
<circle cx="94" cy="117.7" r=".51"/>
<circle cx="177.2" cy="117.7" r=".51"/>
<circle cx="243.2" cy="26.9" r=".51"/>
<circle cx="62.2" cy="125.3" r=".51"/>
<circle cx="233.7" cy="37.1" r=".51"/>
<circle cx="150.5" cy="117.7" r=".51"/>
<circle cx="86.4" cy="117.7" r=".51"/>
<circle cx="101.6" cy="87.2" r=".51"/>
<circle cx="99.1" cy="179.3" r=".51"/>
<circle cx="50.2" cy="117.7" r=".51"/>
<circle cx="61.6" cy="81.5" r=".51"/>
<circle cx="60.3" cy="173.6" r=".51"/>
<circle cx="170.2" cy="117.7" r=".51"/>
<circle cx="214.6" cy="75.8" r=".51"/>
<circle cx="203.2" cy="75.8" r=".51"/>
<circle cx="228" cy="75.8" r=".51"/>
<circle cx="139.7" cy="125.3" r=".51"/>
<circle cx="107.3" cy="117.7" r=".51"/>
<circle cx="153" cy="30.1" r=".51"/>
<circle cx="107.3" cy="143.8" r=".51"/>
<circle cx="118.1" cy="152" r=".51"/>
<circle cx="265.4" cy="75.8" r=".51"/>
<circle cx="118.1" cy="143.8" r=".51"/>
<circle cx="79.4" cy="54.2" r=".51"/>
<circle cx="79.4" cy="62.5" r=".51"/>
<circle cx="90.2" cy="62.5" r=".51"/>
<circle cx="90.2" cy="54.2" r=".51"/>
<circle cx="131.4" cy="40.9" r=".51"/>
<circle cx="79.4" cy="40.9" r=".51"/>
<circle cx="183.5" cy="117.7" r=".51"/>
<circle cx="222.9" cy="93.6" r=".51"/>
<circle cx="205.7" cy="126.6" r=".51"/>
<circle cx="214.6" cy="82.2" r=".51"/>
<circle cx="263.5" cy="143.8" r=".51"/>
<circle cx="197.5" cy="143.8" r=".51"/>
<circle cx="197.5" cy="138.7" r=".51"/>
</g>
<path d="M53.4 137.4l1.2 1.3M54.6 137.4l-1.2 1.3M81.3 137.4l1.2 1.3M82.5 137.4l-1.2 1.3" fill="none" stroke="#000084" stroke-width=".18"/>
<text font-size="4.2" fill="#0000c2" x="179.1" y="175">Input supply power management</text>
<g font-size="2.8" fill="#0000c2">
<text x="188" y="16.4">Voltage supply detection / ext. wake up</text>
<text x="27.3" y="45">+</text>
<text x="24.8" y="53.8">VUSB</text>
<text x="256.5" y="101.2">System voltage</text>
<text x="256.5" y="104.6">regulation</text>
<text x="229.2" y="111">Current consumption measurement</text>
<text x="37.5" y="120.5">+</text>
<text x="34.9" y="128.8">VEXT</text>
<text x="178" y="190.5">Title: SleepMonitor2.0</text>
</g>
<g font-size="2.1" fill="#840000">
<text x="178" y="184">Sheet: /input_power/</text>
<text x="178" y="186.7">File: input_power.sch</text>
<text x="178" y="196.9">KiCad E.D.A. kicad (5.1.7)-1</text>
<text x="178" y="194.1">Size: A4</text>
<text x="200" y="194.1">Date:</text>
<text x="263" y="194.1">Rev:</text>
<text x="263" y="196.9">Id: 2/9</text>
</g>
<g font-size="1.8" fill="#840000">
<text x="35" y="11.9">1</text>
<text x="85" y="11.9">2</text>
<text x="135" y="11.9">3</text>
<text x="185" y="11.9">4</text>
<text x="235" y="11.9">5</text>
<text x="285" y="11.9">6</text>
<text x="99.8" y="24.4">V_USB_ADC</text>
<text x="193.8" y="29.8">1</text>
<text x="205.3" y="29.8">2</text>
<text x="10.4" y="35.9">A</text>
<text x="165.3" y="30.7">VUSB_PD_SUPPLY</text>
<text x="199.8" y="33.1" transform="rotate(-90 199.8 33.1)">3</text>
<text x="243" y="34.4" transform="rotate(-90 243 34.4)">2</text>
<text x="285.4" y="35.9">A</text>
<text x="137.9" y="40.6">5</text>
<text x="145.6" y="40.6">3</text>
<text x="158.9" y="40.6">1</text>
<text x="166.5" y="40.6">7</text>
<text x="238.9" y="36.8">3</text>
<text x="238.9" y="41.9">4</text>
<text x="251.6" y="39.4">1</text>
<text x="264.9" y="40.3">SYS_PWR_DETECT</text>
<text x="142" y="45.2" transform="rotate(-90 142 45.2)">4</text>
<text x="162.9" y="45.2" transform="rotate(-90 162.9 45.2)">2</text>
<text x="243" y="45.8" transform="rotate(-90 243 45.8)">5</text>
<text x="97.3" y="54">3</text>
<text x="101.3" y="48.4" transform="rotate(-90 101.3 48.4)">2</text>
<text x="101.3" y="61.1" transform="rotate(-90 101.3 61.1)">1</text>
<text x="66.4" y="75.7" transform="rotate(-90 66.4 75.7)">2</text>
<text x="228.8" y="75.6">5</text>
<text x="228.8" y="73">6</text>
<text x="236.4" y="75.6">3</text>
<text x="16" y="82.2">VUSB_SWITCH_PWM</text>
<text x="47.1" y="81.3">2</text>
<text x="57.9" y="81.3">4</text>
<text x="62.4" y="81.3">3</text>
<text x="218.6" y="81.9">8</text>
<text x="232.8" y="81" transform="rotate(-90 232.8 81)">4</text>
<text x="10.4" y="85.9">B</text>
<text x="66.4" y="88.4" transform="rotate(-90 66.4 88.4)">1</text>
<text x="87.8" y="87">1</text>
<text x="93.7" y="85.2" transform="rotate(-90 93.7 85.2)">3</text>
<text x="99.2" y="87">2</text>
<text x="104.3" y="87">1</text>
<text x="110.2" y="85.2" transform="rotate(-90 110.2 85.2)">3</text>
<text x="115.7" y="87">2</text>
<text x="218.6" y="84.4">7</text>
<text x="222.6" y="89.9" transform="rotate(-90 222.6 89.9)">2</text>
<text x="226.2" y="84.4">1</text>
<text x="285.4" y="85.9">B</text>
<text x="57.9" y="117.5">1</text>
<text x="57.9" y="116.2">2</text>
<text x="57.9" y="114.9">3</text>
<text x="65.6" y="117.5">5</text>
<text x="135.4" y="117.5">7</text>
<text x="143.1" y="117.5">1</text>
<text x="155.7" y="117.5">3</text>
<text x="163.4" y="117.5">5</text>
<text x="27.5" y="124.5">1</text>
<text x="62" y="124.6" transform="rotate(-90 62 124.6)">4</text>
<text x="139.4" y="122" transform="rotate(-90 139.4 122)">2</text>
<text x="159.8" y="122" transform="rotate(-90 159.8 122)">4</text>
<text x="27.5" y="129.5">2</text>
<text x="122.7" y="127.9">V_EXT_ADC</text>
<text x="10.4" y="135.9">C</text>
<text x="129.3" y="137.9" transform="rotate(-90 129.3 137.9)">2</text>
<text x="205.5" y="136" transform="rotate(-90 205.5 136)">5</text>
<text x="285.4" y="135.9">C</text>
<text x="125.2" y="143.5">3</text>
<text x="201.4" y="138.4">3</text>
<text x="201.4" y="143.5">4</text>
<text x="214.1" y="141">1</text>
<text x="234.5" y="141">3</text>
<text x="238.5" y="138.5" transform="rotate(-90 238.5 138.5)">2</text>
<text x="247.2" y="143.5">1</text>
<text x="205.5" y="147.4" transform="rotate(-90 205.5 147.4)">2</text>
<text x="234.5" y="146">4</text>
<text x="238.5" y="150" transform="rotate(-90 238.5 150)">5</text>
<text x="268.8" y="144.4">SYS_CUR_ADC</text>
<text x="129.3" y="150.6" transform="rotate(-90 129.3 150.6)">1</text>
<text x="65.2" y="167.7" transform="rotate(-90 65.2 167.7)">2</text>
<text x="46.5" y="173.3">2</text>
<text x="57.3" y="173.3">4</text>
<text x="61.1" y="173.3">3</text>
<text x="16.9" y="174.2">VEXT_SWITCH_PWM</text>
<text x="85.2" y="179.1">1</text>
<text x="91.2" y="177.3" transform="rotate(-90 91.2 177.3)">3</text>
<text x="96.7" y="179.1">2</text>
<text x="101.8" y="179.1">1</text>
<text x="107.7" y="177.3" transform="rotate(-90 107.7 177.3)">3</text>
<text x="113.2" y="179.1">2</text>
<text x="10.4" y="185.9">D</text>
<text x="65.2" y="180.4" transform="rotate(-90 65.2 180.4)">1</text>
<text x="285.4" y="185.9">D</text>
<text x="35" y="199.9">1</text>
<text x="85" y="199.9">2</text>
<text x="135" y="199.9">3</text>
<text x="185" y="199.9">4</text>
<text x="235" y="199.9">5</text>
<text x="285" y="199.9">6</text>
</g>
<g font-size="1.8" fill="#008484">
<text x="140" y="15.6">R10</text>
<text x="140" y="18">10R</text>
<text x="189.1" y="23.8">VBUS</text>
<text x="206" y="23.8">+V_EXT</text>
<text x="214.6" y="23.8">+3.3V</text>
<text x="241.2" y="21.9">+3.3V</text>
<text x="248.5" y="23">C18</text>
<text x="195.8" y="27.4">BAT54CW</text>
<text x="198.4" y="25.1">D11</text>
<text x="237.1" y="26.4">R22</text>
<text x="237.3" y="28.7">10k</text>
<text x="248.9" y="24.9">100n</text>
<text x="257.8" y="28.7" transform="rotate(-90 257.8 28.7)">GND</text>
<text x="26.5" y="34">VBUS</text>
<text x="136.8" y="35.5">STL15DN4F5</text>
<text x="140.5" y="33.2">U5B</text>
<text x="157.7" y="35.5">STL15DN4F5</text>
<text x="161.4" y="33.2">U5A</text>
<text x="220.6" y="32.8">R19</text>
<text x="220.8" y="35.1">10k</text>
<text x="256.8" y="35.3">R23</text>
<text x="240.8" y="37.7">+</text>
<text x="243.8" y="38.1" transform="rotate(-90 243.8 38.1)">V+</text>
<text x="257.5" y="37.6">1k</text>
<text x="99.6" y="42.9">+3.3V</text>
<text x="193.2" y="46.5">100n</text>
<text x="193.3" y="44.1">C14</text>
<text x="206.7" y="45.3">R15</text>
<text x="207" y="47.2">270k</text>
<text x="220.3" y="46.7">100k</text>
<text x="220.6" y="44.7">R20</text>
<text x="245" y="47.3">MCP6001R</text>
<text x="245.3" y="44.7">U8</text>
<text x="264.4" y="44.7">C19</text>
<text x="264.5" y="46.7">10n</text>
<text x="81.1" y="51.6">22k</text>
<text x="81.4" y="49.7">R5</text>
<text x="103.8" y="53.6">D5</text>
<text x="223.1" y="50.3">R21</text>
<text x="223.4" y="52.2">270k</text>
<text x="236.5" y="49.8">C16</text>
<text x="236.6" y="51.7">10n</text>
<text x="259.8" y="52.3">GND</text>
<text x="81.1" y="59.2">3k3</text>
<text x="81.4" y="57.3">R6</text>
<text x="92.7" y="56.9">C4</text>
<text x="92.8" y="59.2">10n</text>
<text x="103.8" y="55.9">BAV99</text>
<text x="198.2" y="54.9">GND GND</text>
<text x="227.4" y="59.9">GND GND</text>
<text x="241.4" y="54.2">GND</text>
<text x="26.7" y="70.1">GND</text>
<text x="37.2" y="68.9">TP10</text>
<text x="50.2" y="67.7">+5V</text>
<text x="88.3" y="70.1">GND</text>
<text x="194.4" y="68.9">+VSYS</text>
<text x="225.6" y="70">PBSS4350SS</text>
<text x="271.1" y="68.3">+VSYS_LIM</text>
<text x="68.1" y="75.1">BAV99</text>
<text x="68.1" y="73.2">D2</text>
<text x="74.4" y="77.2">R4</text>
<text x="86.5" y="76.4">C3</text>
<text x="101.8" y="76.4">C9</text>
<text x="231.2" y="73.2">Q2B</text>
<text x="74.6" y="79.5">1k</text>
<text x="86.1" y="78.7">10n</text>
<text x="101.3" y="78.7">10n</text>
<text x="112.5" y="82.1">D7</text>
<text x="221.1" y="80.8">Q2A</text>
<text x="267.5" y="80.9">D13</text>
<text x="268.1" y="83.2">HSME-C120</text>
<text x="40.8" y="85.3">R1</text>
<text x="41.1" y="87.2">10k</text>
<text x="112.8" y="84.6">BAT54S</text>
<text x="267" y="86.5">R25</text>
<text x="267.6" y="88.4">1k</text>
<text x="54.8" y="92.4">U2</text>
<text x="55.1" y="94.3">SN74LVC1G14DBV</text>
<text x="89.3" y="92.9">BAT54S</text>
<text x="89.7" y="91">D4</text>
<text x="104.1" y="91.2">C8</text>
<text x="104.3" y="93.5">10n</text>
<text x="123.3" y="91.2">C12</text>
<text x="123.3" y="93.5">10n</text>
<text x="132.5" y="94.9">PDZ12B</text>
<text x="133.5" y="91.2">D10</text>
<text x="143.8" y="91">R11</text>
<text x="144.1" y="92.9">270k</text>
<text x="263.6" y="94.9">GND</text>
<text x="37.5" y="96.1">GND</text>
<text x="49.6" y="96.1">GND</text>
<text x="172.4" y="96.2">TP8</text>
<text x="177.4" y="96.2">TP9</text>
<text x="209.8" y="96.2">R16</text>
<text x="209.9" y="98.1">1k</text>
<text x="225.1" y="97.5">D12</text>
<text x="226.4" y="99.4">BZX384-B15,115</text>
<text x="221.1" y="105">GND</text>
<text x="62.3" y="112.6">Q1</text>
<text x="104.4" y="112.7">+V_EXT</text>
<text x="134.2" y="112.3">STL15DN4F5</text>
<text x="137.9" y="110">U4A</text>
<text x="154.6" y="112.3">STL15DN4F5</text>
<text x="158.3" y="110">U4B</text>
<text x="178.1" y="113.2">R12</text>
<text x="62.6" y="115.1">NTTFS5C670NL</text>
<text x="178.6" y="115.1">10m</text>
<text x="16.2" y="120.9">J1</text>
<text x="17.8" y="122.9">WE 694106301002</text>
<text x="98" y="120.8">F1</text>
<text x="98.1" y="122.7">10A</text>
<text x="235.4" y="123.5">+3V3_LP</text>
<text x="56.7" y="129.2">U3</text>
<text x="57.3" y="131.1">LM74610QDGKTQ1</text>
<text x="96.5" y="128">C5</text>
<text x="96.5" y="130.3">1u</text>
<text x="215.3" y="129.3">C15</text>
<text x="215.5" y="131.6">100n</text>
<text x="250.9" y="131.8">C17</text>
<text x="108.7" y="138">R7</text>
<text x="127.6" y="132.4">+3.3V</text>
<text x="186.9" y="135.4">R13</text>
<text x="187.1" y="137.3">10k</text>
<text x="210.9" y="137.4">GND</text>
<text x="251.1" y="134.2">100n</text>
<text x="31.2" y="138.7">GND</text>
<text x="92.2" y="141.9">GND</text>
<text x="109" y="139.9">22k</text>
<text x="131.7" y="143.1">D8</text>
<text x="191.4" y="141.1">C13</text>
<text x="191.6" y="143">10n</text>
<text x="203.3" y="139.3">+</text>
<text x="236.3" y="141.9">+</text>
<text x="239.4" y="142.3" transform="rotate(-90 239.4 142.3)">V+</text>
<text x="246.5" y="139.9">GND</text>
<text x="256.2" y="140.5">R24</text>
<text x="256.3" y="142.4">100R</text>
<text x="109" y="148.8">3k3</text>
<text x="109.4" y="146.9">R8</text>
<text x="120.7" y="146.5">C10</text>
<text x="120.8" y="148.8">10n</text>
<text x="131.7" y="145.5">BAV99</text>
<text x="186.9" y="148.3">R14</text>
<text x="187.1" y="146.3">10k</text>
<text x="206.4" y="144.9" transform="rotate(-90 206.4 144.9)">GND V+</text>
<text x="210" y="148.3">INA138</text>
<text x="210.4" y="146.3">U6</text>
<text x="221.9" y="145.6">R17</text>
<text x="222.2" y="147.5">165k</text>
<text x="240.9" y="148.9">U7</text>
<text x="266.1" y="149">C20</text>
<text x="66.2" y="150">C1</text>
<text x="66.4" y="151.9">4u7</text>
<text x="221.9" y="153.8">R18</text>
<text x="222.2" y="155.7">330k</text>
<text x="240.6" y="151.4">MCP6001R</text>
<text x="266.3" y="151.3">100n</text>
<text x="37.9" y="161">TP11</text>
<text x="49.6" y="159.7">+5V</text>
<text x="116.3" y="159.6">GND</text>
<text x="203.9" y="156.5">GND</text>
<text x="236.9" y="161.5">GND</text>
<text x="261.7" y="159">GND</text>
<text x="66.2" y="167.2">BAV99</text>
<text x="66.2" y="165.3">D1</text>
<text x="218.5" y="163.4">GND</text>
<text x="73.2" y="169.3">R3</text>
<text x="73.3" y="171.6">1k</text>
<text x="83.6" y="170.8">10n</text>
<text x="84" y="168.5">C2</text>
<text x="98.8" y="170.8">10n</text>
<text x="99.2" y="168.5">C7</text>
<text x="41.7" y="179.2">10k</text>
<text x="42.1" y="177.3">R2</text>
<text x="110" y="174.2">D6</text>
<text x="110.3" y="176.7">BAT54S</text>
<text x="54.2" y="183.8">U1</text>
<text x="86.8" y="185">BAT54S</text>
<text x="87.1" y="183.1">D3</text>
<text x="101.6" y="183.3">C6</text>
<text x="101.7" y="185.6">10n</text>
<text x="120.7" y="183.3">C11</text>
<text x="120.8" y="185.6">10n</text>
<text x="131.5" y="183.3">D9</text>
<text x="141.5" y="185">270k</text>
<text x="141.8" y="183.1">R9</text>
<text x="38.2" y="188.2">GND</text>
<text x="49" y="188.2">GND</text>
<text x="54.5" y="186.4">SN74LVC1G14DBV</text>
<text x="130.6" y="187">PDZ12B</text>
</g>
<g font-size="1.8" fill="#0000c2">
<text x="158.1" y="17.5">In case batery not present</text>
<text x="260.3" y="16.2">In order to detect</text>
<text x="98.4" y="21.6">Tao = 44us</text>
<text x="98.4" y="19.7">V_USB_max = 25.3V</text>
<text x="139.3" y="22.9">Imax = 100mA</text>
<text x="158.1" y="19.5">system can only starup</text>
<text x="158.1" y="21.6">via VUSB</text>
<text x="260.3" y="23.3">Also for wake-up</text>
<text x="260.3" y="18.3">power supply -</text>
<text x="260.3" y="20.3">either USB or EXT</text>
<text x="158.7" y="26.5">This supplies only USBC</text>
<text x="158.7" y="28.6">PD controller VDD</text>
<text x="260.3" y="25.4">from deep sleep mode</text>
<text x="229.2" y="41.9">Vref</text>
<text x="265.4" y="38.1">Active high</text>
<text x="247.6" y="57.5">Vth_high = 4.80 V</text>
<text x="247.6" y="59.5">Vth_low = 1.50 V</text>
<text x="247.6" y="61.6">Vref = 2.4 V</text>
<text x="247" y="71.7">VSYS_LIM max. = 12.8V</text>
<text x="114.3" y="75.5">Charge pump</text>
<text x="247" y="73.7">Imax = 3A</text>
<text x="17.1" y="79.4">50kHz PWM</text>
<text x="234.9" y="84">Per transistor:</text>
<text x="234.9" y="86">Ptot = 1W</text>
<text x="234.9" y="88.1">Vbe = 1.1V</text>
<text x="206.4" y="92.1">P=100mW</text>
<text x="234.9" y="90.2">hfe = 120</text>
<text x="261.4" y="90.4" transform="rotate(-90 261.4 90.4)">debug led</text>
<text x="224.8" y="101.6">Vz = 15 V @5mA</text>
<text x="48.3" y="108.5">Reverse polarity protection</text>
<text x="185.4" y="113">1W @10A</text>
<text x="14.6" y="115.5">Jack: 2.1 x 5.5 mm</text>
<text x="185.4" y="115.6">0612 (WIDE)</text>
<text x="117.5" y="125.1">Tao = 44us</text>
<text x="117.5" y="123.2">V_EXT_max = 25.3V</text>
<text x="14" y="135.2">Vext_max = 20V</text>
<text x="14.6" y="137.1">Iext_max = 5A</text>
<text x="262.9" y="138.4">fc = 16kHz</text>
<text x="70.5" y="149.9">16V/0805</text>
<text x="221.6" y="149.2">1%</text>
<text x="177.2" y="151.6">Vdiff_max = 100mV</text>
<text x="177.2" y="153.7">I_max = 10A @10mOhm</text>
<text x="266.7" y="154.8">Place capacitor</text>
<text x="177.2" y="157.8">gm=200uA/A</text>
<text x="177.2" y="159.9">I_max = 10A -&gt; V_diff = 0,1V</text>
<text x="177.2" y="161.9">R_load = 0,1V / 20uA = 165k</text>
<text x="221.6" y="157.5">1%</text>
<text x="266.7" y="156.8">close to MCU</text>
<text x="111.8" y="167.6">Charge pump</text>
<text x="252.7" y="162.6">ADC res = 0.8 mA/quant</text>
<text x="17.1" y="172.1">50kHz PWM</text>
<text x="208.9" y="194.3">18.09.2020</text>
<text x="268" y="194.3">2.0</text>
</g>
<text font-size="1.4" fill="#0000c2" x="144.1" y="18.4">100mW/1206</text>
<g font-size="1.4" fill="#840000">
<text x="54.9" y="137.8">3</text>
<text x="54.9" y="135.2">4</text>
<text x="54.9" y="132.7">6</text>
<text x="80.3" y="132.7">2</text>
<text x="80.3" y="137.8">5</text>
<text x="80.3" y="135.2">8</text>
<text x="54.9" y="140.3">7</text>
<text x="80.3" y="140.3">1</text>
</g>
<g font-size="1.4" fill="#008484">
<text x="57.5" y="136">Anode</text>
<text x="57.5" y="133.5">Gate_Drive</text>
<text x="67.2" y="133.5">Gate_Pull_Down</text>
<text x="72.7" y="136">Cathode</text>
<text x="57.5" y="138.6">NC</text>
<text x="57.5" y="141.1">VcapH</text>
<text x="74.1" y="141.1">VcapL</text>
<text x="76.3" y="138.6">NC</text>
</g>
<g font-size="1.1" fill="#840000">
<text x="51.2" y="78" transform="rotate(-90 51.2 78)">5</text>
<text x="51.2" y="85.6" transform="rotate(-90 51.2 85.6)">3</text>
<text x="50.6" y="170.1" transform="rotate(-90 50.6 170.1)">5</text>
<text x="50.6" y="177.7" transform="rotate(-90 50.6 177.7)">3</text>
</g>
<g font-size=".7" fill="#008484">
<text x="51.7" y="83.6" transform="rotate(-90 51.7 83.6)">GND</text>
<text x="51.7" y="81" transform="rotate(-90 51.7 81)">VCC</text>
<text x="51.1" y="173.1" transform="rotate(-90 51.1 173.1)">VCC</text>
<text x="51.1" y="175.6" transform="rotate(-90 51.1 175.6)">GND</text>
</g>
</svg>
